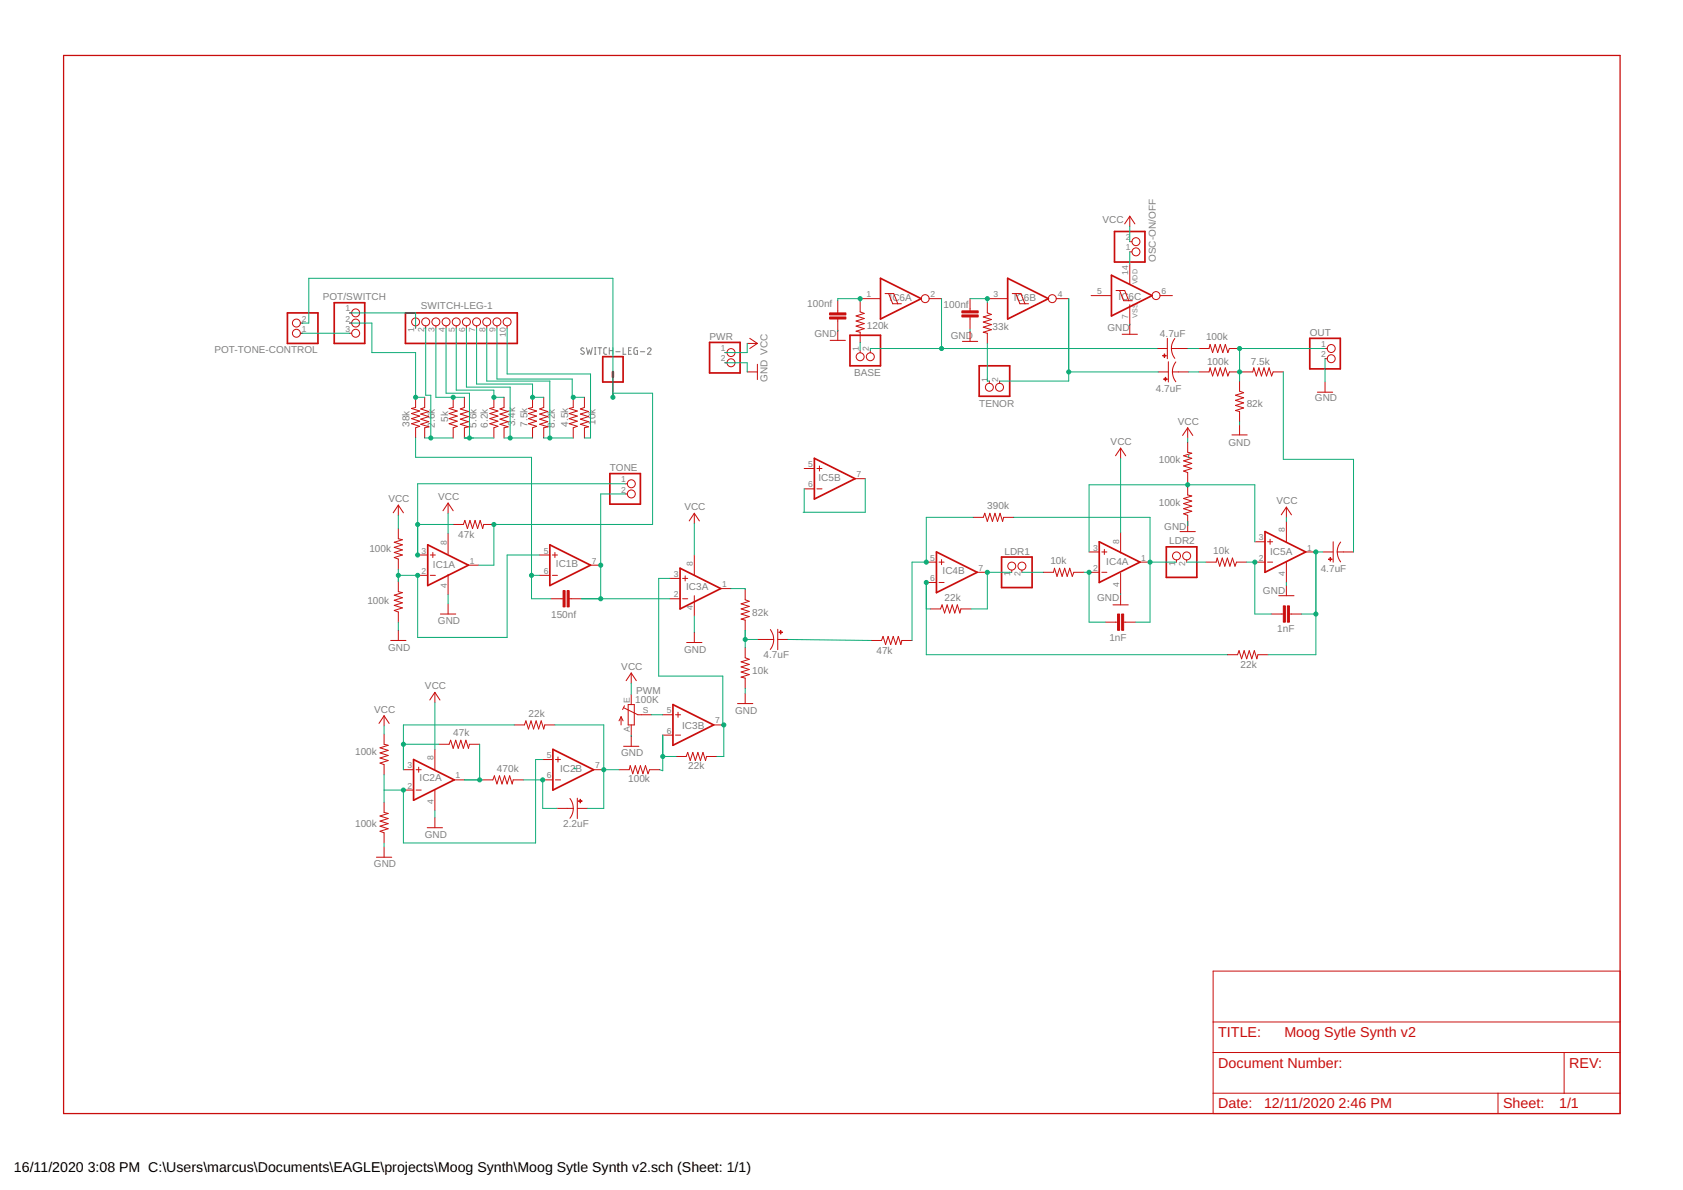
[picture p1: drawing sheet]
<svg xmlns="http://www.w3.org/2000/svg" width="420mm" height="297mm" viewBox="0 0 420 297" stroke-linecap="round" stroke-linejoin="round" font-family="sans-serif">
<g fill="none" stroke="#808080" stroke-width=".25">
<path d="M145.8 87l-.6-.2-.2 .4 .7 .6a.44 .44 0 0 1-.1 .7 .44 .44 0 0 1-.6-.3M146.4 86.8l.4 1.6 .3-1 .4 1 .4-1.6M148.4 88.4h.4M148.4 86.8h.4M148.6 86.8v1.6M149.3 86.8h.9M149.7 86.8v1.6M151.5 86.8h-.5l-.3 .4 .1 1 .2 .2h.5M152.1 86.8v1.6M152.1 87.5h.9M153 86.8v1.6M153.7 87.8h1.1"/>
<path d="M155.6 86.8v1.6h.7M156.9 87.5h.5M157.6 86.8h-.7v1.6h.7M159.2 86.8h-.7l-.2 .2v1.1l.2 .3h.7v-.9h-.3M159.9 87.8h1.1M161.6 87.2a.44 .44 0 0 1 .7-.4 .44 .44 0 0 1 .1 .7l-.8 .9h.9"/>
</g>
<g fill="none" stroke="#c90d0c" stroke-width=".42">
<path d="M278.2 57.8h7.6v7.6h-7.6zM71.8 78.1h7.6v7.6h-7.6zM83.4 75.6h7.7v10.1h-7.7zM101.2 78.1h27.9v7.6h-27.9zM219.8 69.5l10.2 5-10.2 5.1zM251.6 69.5l10.1 5-10.1 5.1zM277.5 68.7l10.1 5.1-10.1 5.1zM150.5 89h5.1v6.4h-5.1zM177.1 85.5h7.7v7.6h-7.7zM212.2 83.7h7.6v7.6h-7.6zM244.5 91.3h7.6v7.6h-7.6zM327 84.5h7.6v7.6h-7.6z"/>
<path d="M152.3 118.2h7.6v7.6h-7.6zM203.3 114.4l10.2 5.1-10.2 5.1zM106.8 136l10.1 5.1-10.1 5.1zM137.3 136l10.1 5.1-10.1 5.1zM233.8 137.8l10.1 5.1-10.1 5zM250 139h7.7v7.7h-7.7zM274.4 135.2l10.2 5.1-10.2 5.1zM291.2 136.5h7.6v7.6h-7.6zM315.8 132.7l10.2 5.1-10.2 5.1zM169.8 141.8l10.1 5.1-10.1 5.1zM168 175.9l10.2 5.1-10.2 5zM103.3 189.6l10.1 5.1-10.1 5z"/>
<path d="M138 187l10.2 5.1-10.2 5.1z"/>
</g>
<g fill="none" stroke="#c90d0c" stroke-width=".25">
<path d="M282 54v2.5M282 54l1.3 1.9M282 54l-1.2 1.9M87.2 78.1h.6M209.1 75.1v3M209.1 79.6v5.4M214.7 74.5h5.1M214.7 75.3v2.6l1.1 .3-2.1 .7 2.1 .6-2.1 .6 2.1 .7-2.1 .6 2.1 .6-2.1 .7 1 .2v2.6M221 73.3h2.1l1 2.5M221.8 73.3l1.1 2.5h2.1M231.9 74.5h3.2M242.2 74.5v3.1"/>
<path d="M242.2 79.1v3.1M246.5 74.5h5.1M246.5 75.6v2.5l1 .4-2 .6 2 .7-2 .6 2 .6-2 .7 2 .6-2 .6 1 .3v2.5M252.7 73.3h2.2l1 2.5M253.6 73.3l1 2.5h2.2M263.7 74.5h3.1M272.4 73.8h5.1M278.6 72.5h2.2l1 2.6M279.5 72.5l1 2.6h2.2M282 65.9v5.1M282 76.1v7.3M282 62.9h.6"/>
<path d="M282 60.3h.6M289.6 73.8h3.1M75 80.6h.6M75 83.2h.6M87.2 80.6h.6M87.2 83.2h.6M103.8 99.2v2.5l-1.1 .3 2.1 .6-2.1 .6 2.1 .7-2.1 .6 2.1 .6-2.1 .7 2.1 .6-1 .4v2.5M103.8 81.3v.6M106 99.2v2.5l-1 .4 2 .6-2 .7 2 .6-2 .6 2 .7-2 .6 2 .6-1 .3v2.5M106.3 81.3v.6M108.8 81.3v.6M111.4 81.3v.6"/>
<path d="M113.1 99.2v2.5l-1 .3 2.1 .6-2.1 .6 2.1 .7-2.1 .6 2.1 .6-2.1 .7 2.1 .6-1.1 .4v2.5M113.9 81.3v.6M115.9 99.2v2.5l-1 .4 2 .6-2 .7 2 .6-2 .6 2 .7-2 .6 2 .6-1 .3v2.5M116.4 81.3v.6M119 81.3v.6M121.5 81.3v.6M123.3 99.2v2.5l-1 .3 2 .6-2 .6 2 .7-2 .6 2 .6-2 .7 2 .6-1 .4v2.5M124.1 81.3v.6M125.8 99.2v2.5l-1 .4 2.1 .6-2.1 .7 2.1 .6-2.1 .6 2.1 .7-2.1 .6 2.1 .6-1.1 .3v2.5M126.6 81.3v.6M132.9 99.2v2.5l-1 .3 2.1 .6-2.1 .6 2.1 .7-2.1 .6 2.1 .6-2.1 .7 2.1 .6-1.1 .4v2.5M135.7 99.2v2.5l-1 .4 2.1 .6-2.1 .7 2.1 .6-2.1 .6 2.1 .7-2.1 .6 2.1 .6-1.1 .3v2.5"/>
<path d="M143.1 99.2v2.5l-1 .3 2 .6-2 .6 2 .7-2 .6 2 .6-2 .7 2 .6-1 .4v2.5M145.9 99.2v2.5l-1 .4 2 .6-2 .7 2 .6-2 .6 2 .7-2 .6 2 .6-1 .3v2.5M153 94.1v5.1M181 88h.5M181 90.6h.5M186.5 92.8h2.6M186.5 85.7h2.6M187.2 84.5l1.9 1.2M189.1 85.7l-1.9 1.3M189.1 90.9v3.8M207.2 85h3.9M214.7 87.5v.6"/>
<path d="M217.3 87.5v.6M240.3 85.2h3.8M242.2 82.7v2.5M247 95.1v.6M249.5 95.1v.6M280.1 83.4h3.9M288.9 87h2.5M289.1 92.8h2.6M291.4 84.5v5M291.7 90.3v5.1M292.4 87l.4 1.5 .5 1M292.4 87h4.1"/>
<path d="M292.7 92.8l.3 1.6 .5 .9M292.7 92.8h4.1M293.3 84.5l-.7 1.4-.2 1.1M293.5 90.3l-.7 1.5-.1 1M299.3 87h2.5l.3-1 .6 2 .7-2 .6 2 .6-2 .7 2 .6-2 .6 2 .4-1h2.6M299.3 92.8h2.5l.3-1 .6 2.1 .7-2.1 .6 2.1 .6-2.1 .7 2.1 .6-2.1 .6 2.1 .4-1.1h2.6M309.5 95.1v2.5l1 .4-2.1 .7 2.1 .6-2.1 .6 2.1 .7-2.1 .6 2.1 .6-2.1 .7 1.1 .2v2.6M310.2 92.8h2.6l.2-1 .6 2.1 .7-2.1 .6 2.1 .7-2.1 .6 2.1 .6-2.1 .7 2.1 .3-1.1h2.6M328.9 97.9h3.8M330.8 87h.6M330.8 95.4v2.5M330.8 89.5h.6"/>
<path d="M200.8 116.9h2.5M203.9 116.9h1.3M204.6 116.3v1.3M213.5 119.5h2.5M279.8 111.9v2.5M279.8 111.9l1.2 1.9M279.8 111.9l-1.3 1.9M296.5 110.3v2.6l1 .2-2 .7 2 .6-2 .6 2 .7-2 .6 2 .6-2 .7 1 .4v2.5M296.5 106.8v2.5M296.5 106.8l1.3 1.9M296.5 106.8l-1.3 1.9M307.6 108.6h3.8"/>
<path d="M309.5 106v2.6M99.4 131.9v2.6l1.1 .2-2.1 .7 2.1 .6-2.1 .6 2.1 .7-2.1 .6 2.1 .6-2.1 .7 1 .4v2.5M99.4 126.1v2.5M99.4 126.1l1.3 1.9M99.4 126.1l-1.2 1.9M104.3 138.5h2.5M107.4 138.5h1.3M108.1 137.9v1.3M111.9 125.6v2.5M111.9 133.2v5.1M111.9 125.6l1.2 1.9M111.9 125.6l-1.3 1.9"/>
<path d="M113.1 130.9h2.6l.4-1 .6 2 .6-2 .7 2 .6-2 .6 2 .7-2 .6 2 .3-1h2.5M134.7 138.5h2.6M137.9 138.5h1.3M138.5 137.9v1.3M156.1 120.8h.5M156.1 123.3h.5M173.3 128.1v2.6M173.3 138.5v5.1M173.3 128.1l1.3 1.9M173.3 128.1l-1.2 1.9M200.8 122h2.5M203.9 122h1.3"/>
<path d="M235.1 139.7v1.2M242.9 129.1h2.6l.4-1 .6 2.1 .6-2.1 .7 2.1 .6-2.1 .6 2.1 .7-2.1 .6 2.1 .2-1.1h2.6M271.9 137.8h2.5M275.1 137.8h1.2M275.7 137.1v1.3M279.8 132.9v5.1M293.7 139.8v.5M294.6 132.7h3.8M296.2 139.8v.5M296.5 121v2.5l1 .3-2 .6 2 .7-2 .6 2 .6-2 .7 2 .6-2 .6 1 .4v4.1M313.3 135.2h2.5M316.4 135.2h1.3"/>
<path d="M317.1 134.6v1.3M321.1 126.6v2.5M321.1 130.2v5M321.1 126.6l1.3 1.9M321.1 126.6l-1.2 1.9M326 137.8h2.5M330.3 137.8h2.5M332.8 135.2v5.1M333.8 137.8l.2 1 .7 1.5M333.8 137.8h4.1M334.7 135.3l-.6 .9-.3 1.6M97.5 159.9h3.8"/>
<path d="M99.4 145.1v2.6l1.1 .2-2.1 .7 2.1 .6-2.1 .6 2.1 .7-2.1 .6 2.1 .6-2.1 .7 1 .4v2.5M99.4 157.3v2.6M104.3 143.6h2.5M107.4 143.6h1.3M110 153.3h3.8M111.9 143.4v5M111.9 150.7v2.6M116.9 141.1h2.6M134.7 143.6h2.6M137.5 149.5h3.1M137.9 143.6h1.3M142.1 149.5h3"/>
<path d="M147.4 141.1h2.6M167.2 149.5h2.6M167.2 144.4h2.6M170.4 149.5h1.3M170.4 144.4h1.3M171 143.7v1.3M173.3 148.7v5.1M173.3 157.8v2.6M179.9 146.9h2.6M186 147.2v2.5l1 .4-2 .6 2 .7-2 .6 2 .6-2 .7 2 .6-2 .6 1 .3v2.5M189.1 159.6h4M192.3 157.1l.7 1.5 .1 1"/>
<path d="M193.2 159.6l-.4 1.6-.5 .9M194.2 157.1v5.1M194.2 159.6h2.5M217.5 159.9h2.6l.4-1 .6 2 .6-2 .7 2 .6-2 .6 2 .7-2 .6 2 .2-1h2.6M231.2 140.3h2.6M231.2 145.4h2.6M232.3 152h2.5l.4-1 .6 2 .7-2 .6 2 .6-2 .7 2 .6-2 .6 2 .3-1h2.5M234.4 140.3h1.3M234.4 145.4h1.3M243.9 142.9h2.6M252.6 142.3v.6M255.1 142.3v.6"/>
<path d="M260.5 142.9h2.5l.2-1.1 .7 2.1 .6-2.1 .7 2.1 .6-2.1 .6 2.1 .7-2.1 .6 2.1 .4-1h2.5M271.9 142.9h2.5M275.1 142.9h1.2M275.9 155.3h3.1M277.9 151h3.8M279.8 143.1v5.1M279.8 148.4v2.6M280.5 155.3h3.1M284.6 140.3h2.5M301.1 140.3h2.5l.3-1 .6 2 .6-2 .7 2 .6-2 .6 2 .7-2 .6 2 .4-1h2.5M313.3 140.3h2.5M316.4 140.3h1.3"/>
<path d="M317.3 153.3h3.1M319.2 148.7h3.8M321.1 140.3v5.1M321.1 146.2v2.5M321.9 153.3h3.1M95.9 178.7v2.5M95.9 178.7l1.3 1.9M95.9 178.7l-1.3 1.9M108.6 172.8v2.6M108.6 172.8l1.2 1.9M108.6 172.8l-1.3 1.9M155 178.9v2.1"/>
<path d="M155 178.9l-.5 1M155 178.9l.6 1M155.7 176.7l3.5 1.7h3.5M155.9 176.2l-.5 .9M156.8 175.9h1.5v5.1h-1.5zM157.6 168v2.5M157.6 173.3v2.6M157.6 168l1.3 1.9M157.6 168l-1.3 1.9M165.5 178.4h2.5M168.6 178.4h1.3M169.3 177.8v1.2"/>
<path d="M171.4 160.4h3.8M184.1 175.6h3.8M186 161.6v2.6l1 .4-2 .6 2 .6-2 .7 2 .6-2 .6 2 .7-2 .6 1 .3v2.5M186 173.1v2.5M306.4 163.4h2.5l.4-1 .7 2 .6-2 .6 2 .7-2 .6 2 .6-2 .7 2 .2-1h2.6M95.9 183.2v2.6l1 .2-2 .7 2 .6-2 .6 2 .7-2 .6 2 .6-2 .7 1 .4v2.5M100.7 192.1h2.6M100.7 197.2h2.6M103.9 192.1h1.3M103.9 197.2h1.3M104.5 191.5v1.3M108.6 187v5.1"/>
<path d="M108.6 197.2v5.1M109.6 185.8h2.5l.4-1 .6 2 .7-2 .6 2 .6-2 .7 2 .6-2 .6 2 .3-1h2.5M113.4 194.7h2.5M120.5 194.7h2.5l.4-1 .7 2 .6-2 .6 2 .7-2 .6 2 .6-2 .7 2 .2-1h2.6M128.4 181h2.5l.4-1.1 .6 2.1 .7-2.1 .6 2.1 .6-2.1 .7 2.1 .6-2.1 .6 2.1 .3-1h2.5M135.5 194.7h2.5M135.5 189.6h2.5M138.7 194.7h1.2M138.7 189.6h1.2M139.3 189v1.2M142.3 199.3l.7 1.4 .1 1.1M144.1 199.2v5.1"/>
<path d="M148.2 192.1h2.5M154.5 192.1h2.6l.2-1 .7 2 .6-2 .6 2 .7-2 .6 2 .6-2 .7 2 .4-1h2.5M155.7 186.3h3.8M157.6 181v2.5M157.6 183.7v2.6M165.5 183.5h2.5M168.6 183.5h1.3M168.8 188.8h2.5l.4-1 .6 2 .7-2 .6 2 .6-2 .7 2 .6-2 .6 2 .3-1h2.5M178.2 181h2.5M94 214h3.8M95.9 200.3v2.5l1 .3-2 .6 2 .6-2 .7 2 .6-2 .6 2 .7-2 .6 1 .4v2.5M95.9 211.4v2.6"/>
<path d="M106.7 206.6h3.8M108.6 204.1v2.5M139 201.8h4.1M143.1 201.8l-.3 1.5-.5 1M144.1 201.8h2.6M302.9 242.4h101.6v35.6h-101.6zM302.9 255.1h101.6M302.9 262.7h101.6M302.9 272.9h101.6M374 272.9v5.1M390.5 262.7v10.2"/>
<circle cx="88.8" cy="78.1" r=".99"/>
<circle cx="231" cy="74.5" r=".99"/>
<circle cx="262.7" cy="74.5" r=".99"/>
<circle cx="283.6" cy="62.9" r=".99"/>
<circle cx="283.6" cy="60.3" r=".99"/>
<circle cx="288.6" cy="73.8" r=".99"/>
<circle cx="74" cy="83.2" r=".99"/>
<circle cx="74" cy="80.6" r=".99"/>
<circle cx="88.8" cy="80.6" r=".99"/>
<circle cx="88.8" cy="83.2" r=".99"/>
<circle cx="103.8" cy="80.3" r=".99"/>
<circle cx="106.3" cy="80.3" r=".99"/>
<circle cx="108.8" cy="80.3" r=".99"/>
<circle cx="111.4" cy="80.3" r=".99"/>
<circle cx="113.9" cy="80.3" r=".99"/>
<circle cx="116.4" cy="80.3" r=".99"/>
<circle cx="119" cy="80.3" r=".99"/>
<circle cx="121.5" cy="80.3" r=".99"/>
<circle cx="124.1" cy="80.3" r=".99"/>
<circle cx="126.6" cy="80.3" r=".99"/>
<circle cx="182.5" cy="88" r=".99"/>
<circle cx="182.5" cy="90.6" r=".99"/>
<circle cx="214.7" cy="89" r=".99"/>
<circle cx="217.3" cy="89" r=".99"/>
<circle cx="247" cy="96.7" r=".99"/>
<circle cx="249.5" cy="96.7" r=".99"/>
<circle cx="332.3" cy="89.5" r=".99"/>
<circle cx="332.3" cy="87" r=".99"/>
<circle cx="157.6" cy="120.8" r=".99"/>
<circle cx="157.6" cy="123.3" r=".99"/>
<circle cx="293.7" cy="138.8" r=".99"/>
<circle cx="296.2" cy="138.8" r=".99"/>
<circle cx="252.6" cy="141.3" r=".99"/>
<circle cx="255.1" cy="141.3" r=".99"/>
</g>
<g fill="#c90d0c" stroke="#c90d0c" stroke-width=".25">
<path d="M141.6 147.4h.5v4.1h-.5z"/>
<path d="M140.6 147.4h.5v4.1h-.5z"/>
<path d="M144.8 199.5h.1v.9h-.1z"/>
<path d="M144.4 199.9h.9v.1h-.9z"/>
<path d="M194.8 157.4h.2v.9h-.2z"/>
<path d="M194.5 157.8h.8v.1h-.8z"/>
<path d="M280 153.3h.5v4h-.5z"/>
<path d="M279 153.3h.5v4h-.5z"/>
<path d="M321.4 151.2h.5v4.1h-.5z"/>
<path d="M320.4 151.2h.5v4.1h-.5z"/>
<path d="M332 139.1h.2v.9h-.2z"/>
<path d="M331.7 139.5h.8v.2h-.8z"/>
<path d="M207.1 78.1h4.1v.5h-4.1z"/>
<path d="M207.1 79.1h4.1v.5h-4.1z"/>
<path d="M290.6 88.3h.2v.9h-.2z"/>
<path d="M290.3 88.7h.8v.2h-.8z"/>
<path d="M290.9 94.2h.1v.9h-.1z"/>
<path d="M290.5 94.6h.9v.1h-.9z"/>
<path d="M240.1 77.6h4.1v.5h-4.1z"/>
<path d="M240.1 78.6h4.1v.5h-4.1z"/>
</g>
<path d="M153 92.8v1.3" fill="none" stroke="#c90d0c" stroke-width=".61"/>
<path d="M15.9 13.8h388.6v264.2h-388.6z" fill="none" stroke="#c90d0c" stroke-width=".32"/>
<g fill="none" stroke="#0dab76" stroke-width=".25">
<path d="M282 56.5v3.8M87.2 78.1h16.6v3.8M209.1 75.1v-.6h5.6v.8M235.1 74.5v12.5M242.2 74.5h4.3v1.1M266.8 74.5v20.6h-17.3M282 62.9v3M75.3 80.6h1.8v-11.1h75.9v29.7M75.3 83.2h11.9M87.2 80.6h5.6v7.4h11v11.2h2.2M106 81.9h.3v16.8h1.2v10.6M108.8 81.9v17.3h7.1"/>
<path d="M111.4 81.9v16.2h5.8v11.2M113.9 81.9v15.5h9.4v1.8h2.5M116.4 81.9v14.7h11v12.7M119 81.9v14h13.9v3.3h2.8M121.5 81.9v13.2h15.8v14.2M124.1 81.9v12.7h18.8v4.6h3M126.6 81.9v11.4h20.8v16h-1.5M153 98.1h9.9v32.8h-39.6v10.2h-3.8M181 90.6h5.5v2.2M186.5 85.7v2.3h-5.5M209.1 82.4v.3M214.7 85.5v2"/>
<path d="M242.2 82.2v.5M246.5 85.7v9.4h.5M266.8 92.8h22.3M282 80.9v.3M288.9 87h-71.6v.5M296.5 87h2.8M296.8 92.8h2.5M309.5 92.8h.7M320.4 92.8v21.9h17.5v23.1M330.8 87h-21.3v8.1M330.8 89.5v5.9M103.8 109.3v4.9h28.9v35.3h4.8"/>
<path d="M106 109.3h7.1M115.9 109.3h7.4M125.8 109.3h7.1M135.7 109.3h7.4M216 119.5v8.4h-15.5M279.8 114.4v18.5M296.5 109.3v1M296.8 113.6v.6M309.5 105.3v.7M99.4 128.6v3.3M104.3 130.9h8.8M111.9 128.1v5.1"/>
<path d="M134.7 138.5h-8.1v20.6h-22.3v-15.5h-4.9M156.1 120.8h-51.8v17.7M156.1 123.3h-6.1v26.2M173.3 130.7v7.8M200.8 122v5.9M242.9 129.1h-11.7v11.2h-3.5v19.6M253.1 129.1h34v26.2h-3.5M296.5 120.5v.5M296.5 130.2v1M313.3 135.2v-14.2h-41.4v16.8M321.1 129.1v1.1M330.3 137.8h-1.8v25.6h-11.9"/>
<path d="M99.4 142.1v3M99.4 155.3v2M111.9 148.4v2.3M132.7 143.6h2M145.1 149.5h22.1M167.2 144.4h-2.8v24.4h16v12.2h.3v7.8h-1.8M173.3 153.8v4M182.5 146.9h3.5v.3M186 157.3v4.3M186 159.6h3.1M196.7 159.6l20.8 .3M231.2 145.4v18h75.2"/>
<path d="M231.2 152h1.1M252.6 142.9h-6.1v9.1h-4.1M255.1 142.9h5.4M270.6 142.9h1.3v12.4h4M279.8 148.2v.2M287.1 140.3h6.6M296.2 140.3h4.9M311.2 140.3h2.1v13h4M321.1 145.4v.8M325 153.3h3.5M108.6 175.4v11.6M157.6 170.5v2.8"/>
<path d="M162.7 178.4h2.8M186 171.8v1.3M95.9 181.2v2M95.9 193.4v6.9M100.7 185.8h8.9M115.9 194.7h4.6M119.7 185.8v8.9M128.4 181h-27.7v11.1M130.7 194.7h4.8v7.1h3.5M135.5 189.6h-1.8v20.8h-33v-13.2h-4.8M138.5 181h12.2v20.8h-4M143.4 191.6v.3h.5"/>
<path d="M150.7 192.1h3.8M157.6 183.5v.2M165.5 183.5v8.9l-.8-.3M165.5 188.8h3.3M95.9 210.4v1M108.6 202.3v1.8"/>
</g>
<g fill="#0dab76" stroke="#0dab76" stroke-width=".25">
<circle cx="104.3" cy="130.9" r=".51"/>
<circle cx="104.3" cy="138.5" r=".51"/>
<circle cx="99.4" cy="143.6" r=".51"/>
<circle cx="104.3" cy="143.6" r=".51"/>
<circle cx="150" cy="149.5" r=".51"/>
<circle cx="150" cy="141.1" r=".51"/>
<circle cx="100.7" cy="197.2" r=".51"/>
<circle cx="100.7" cy="185.8" r=".51"/>
<circle cx="119.7" cy="194.7" r=".51"/>
<circle cx="135.5" cy="194.7" r=".51"/>
<circle cx="150.7" cy="192.1" r=".51"/>
<circle cx="165.5" cy="188.8" r=".51"/>
<circle cx="180.7" cy="181" r=".51"/>
<circle cx="186" cy="159.6" r=".51"/>
<circle cx="231.2" cy="140.3" r=".51"/>
<circle cx="231.2" cy="145.4" r=".51"/>
<circle cx="287.1" cy="140.3" r=".51"/>
<circle cx="271.9" cy="142.9" r=".51"/>
<circle cx="296.5" cy="121" r=".51"/>
<circle cx="313.3" cy="140.3" r=".51"/>
<circle cx="328.5" cy="153.3" r=".51"/>
<circle cx="328.5" cy="137.8" r=".51"/>
<circle cx="214.7" cy="74.5" r=".51"/>
<circle cx="235.1" cy="87" r=".51"/>
<circle cx="246.5" cy="74.5" r=".51"/>
<circle cx="266.8" cy="92.8" r=".51"/>
<circle cx="309.5" cy="92.8" r=".51"/>
<circle cx="309.5" cy="87" r=".51"/>
<circle cx="127.4" cy="109.3" r=".51"/>
<circle cx="137.3" cy="109.3" r=".51"/>
<circle cx="143.1" cy="99.2" r=".51"/>
<circle cx="123.3" cy="130.9" r=".51"/>
<circle cx="153" cy="99.2" r=".51"/>
<circle cx="132.7" cy="143.6" r=".51"/>
<circle cx="117.2" cy="109.3" r=".51"/>
<circle cx="113.1" cy="99.2" r=".51"/>
<circle cx="103.8" cy="99.2" r=".51"/>
<circle cx="123.3" cy="99.2" r=".51"/>
<circle cx="132.9" cy="99.2" r=".51"/>
<circle cx="107.5" cy="109.3" r=".51"/>
<circle cx="246.5" cy="142.9" r=".51"/>
</g>
<g font-size="3.6" fill="#c90d0c">
<text x="304.1" y="258.9">TITLE:</text>
<text x="320.6" y="258.9">Moog Sytle Synth v2</text>
<text x="304.1" y="266.5">Document Number:</text>
<text x="391.8" y="266.5">REV:</text>
<text x="304.1" y="276.7">Date:</text>
<text x="315.6" y="276.7">12/11/2020</text>
<text x="334.2" y="276.7">2:46 PM</text>
<text x="375.2" y="276.7">Sheet:</text>
<text x="389.2" y="276.7">1/1</text>
</g>
<g font-size="3.5">
<text x="3.5" y="292.5">16/11/2020</text>
<text x="21.9" y="292.5">3:08 PM C:\Users\marcus\Documents\EAGLE\projects\Moog Synth\Moog Sytle Synth v2.sch (Sheet: 1/1)</text>
</g>
<g font-size="2.5" fill="#808080">
<text x="275.2" y="55.7">VCC</text>
<text x="288.5" y="65.4" transform="rotate(-90 288.5 65.4)">OSC-ON/OFF</text>
<text x="80.6" y="74.9">POT/SWITCH</text>
<text x="105.1" y="77.2">SWITCH-LEG-1</text>
<text x="201.5" y="76.7">100nf</text>
<text x="222.1" y="75.2">IC6A</text>
<text x="235.6" y="77">100nf</text>
<text x="253.1" y="75.2">IC6B</text>
<text x="279.2" y="74.9">IC6C</text>
<text x="216.4" y="82.2">120k</text>
<text x="247.8" y="82.4">33k</text>
<text x="276.4" y="82.7">GND</text>
<text x="327" y="83.8">OUT</text>
<text x="53.5" y="88.1">POT-TONE-CONTROL</text>
<text x="177.1" y="84.8">PWR</text>
<text x="203.3" y="84.2">GND</text>
<text x="237.3" y="84.7">GND</text>
<text x="289.6" y="84.1">4.7uF</text>
<text x="301.1" y="85">100k</text>
<text x="191.6" y="95.4" transform="rotate(-90 191.6 95.4)">GND VCC</text>
<text x="213.2" y="94">BASE</text>
<text x="301.3" y="91">100k</text>
<text x="312.3" y="91">7.5k</text>
<text x="244.4" y="101.6">TENOR</text>
<text x="288.6" y="97.8">4.7uF</text>
<text x="311.2" y="101.7">82k</text>
<text x="328.3" y="100.2">GND</text>
<text x="102.2" y="106.5" transform="rotate(-90 102.2 106.5)">38k</text>
<text x="108.6" y="106.7" transform="rotate(-90 108.6 106.7)">2.6k</text>
<text x="111.9" y="105.3" transform="rotate(-90 111.9 105.3)">5k</text>
<text x="119" y="106.7" transform="rotate(-90 119 106.7)">5.6k</text>
<text x="121.8" y="106.8" transform="rotate(-90 121.8 106.8)">6.2k</text>
<text x="128.6" y="106.5" transform="rotate(-90 128.6 106.5)">3.4k</text>
<text x="131.7" y="106.5" transform="rotate(-90 131.7 106.5)">7.5k</text>
<text x="138.5" y="106.7" transform="rotate(-90 138.5 106.7)">8.2k</text>
<text x="141.8" y="106.5" transform="rotate(-90 141.8 106.5)">4.5k</text>
<text x="148.7" y="106" transform="rotate(-90 148.7 106)">10k</text>
<text x="294" y="106">VCC</text>
<text x="277.3" y="111.1">VCC</text>
<text x="306.7" y="111.4">GND</text>
<text x="152.3" y="117.6">TONE</text>
<text x="289.3" y="115.7">100k</text>
<text x="97" y="125.3">VCC</text>
<text x="109.4" y="124.8">VCC</text>
<text x="204.3" y="120.1">IC5B</text>
<text x="318.7" y="125.8">VCC</text>
<text x="170.9" y="127.4">VCC</text>
<text x="246.5" y="127.1">390k</text>
<text x="289.3" y="126.3">100k</text>
<text x="92.2" y="137.8">100k</text>
<text x="114.4" y="134.2">47k</text>
<text x="290.7" y="132.2">GND</text>
<text x="291.9" y="135.9">LDR2</text>
<text x="108.1" y="141.7">IC1A</text>
<text x="138.8" y="141.5">IC1B</text>
<text x="235.3" y="143.2">IC4B</text>
<text x="250.8" y="138.4">LDR1</text>
<text x="262.2" y="140.8">10k</text>
<text x="276.2" y="141">IC4A</text>
<text x="302.9" y="138.3">10k</text>
<text x="317.1" y="138.4">IC5A</text>
<text x="329.7" y="142.7">4.7uF</text>
<text x="171.3" y="147.3">IC3A</text>
<text x="235.8" y="150">22k</text>
<text x="273.9" y="150">GND</text>
<text x="315.3" y="148.2">GND</text>
<text x="91.7" y="150.7">100k</text>
<text x="109.3" y="155.8">GND</text>
<text x="137.6" y="154.2">150nf</text>
<text x="187.8" y="153.8">82k</text>
<text x="277" y="160">1nF</text>
<text x="318.9" y="157.7">1nF</text>
<text x="96.9" y="162.4">GND</text>
<text x="155.1" y="167.2">VCC</text>
<text x="170.8" y="162.9">GND</text>
<text x="190.6" y="164.3">4.7uF</text>
<text x="218.8" y="163.2">47k</text>
<text x="309.7" y="166.7">22k</text>
<text x="106.1" y="172.1">VCC</text>
<text x="158.8" y="173.2">PWM</text>
<text x="187.8" y="168.3">10k</text>
<text x="93.4" y="177.9">VCC</text>
<text x="131.9" y="178.9">22k</text>
<text x="158.6" y="175.4">100K</text>
<text x="183.5" y="178.2">GND</text>
<text x="113.1" y="183.7">47k</text>
<text x="170.3" y="182.1">IC3B</text>
<text x="88.7" y="188.6">100k</text>
<text x="155.1" y="188.8">GND</text>
<text x="171.8" y="191.9">22k</text>
<text x="104.8" y="195">IC2A</text>
<text x="124.1" y="192.6">470k</text>
<text x="139.8" y="192.8">IC2B</text>
<text x="156.8" y="195.2">100k</text>
<text x="88.7" y="206.3">100k</text>
<text x="106" y="209.1">GND</text>
<text x="140.6" y="206.5">2.2uF</text>
<text x="93.3" y="216.5">GND</text>
</g>
<g font-size="2.1" fill="#808080">
<text x="281.1" y="60">2</text>
<text x="281.1" y="62.5">1</text>
<text x="281.7" y="68.7" transform="rotate(-90 281.7 68.7)">14</text>
<text x="86.3" y="77.7">1</text>
<text x="216.3" y="74.2">1</text>
<text x="232.3" y="74.2">2</text>
<text x="248" y="74.2">3</text>
<text x="264.1" y="74.2">4</text>
<text x="273.9" y="73.4">5</text>
<text x="290" y="73.4">6</text>
<text x="75.4" y="82.8">1</text>
<text x="75.4" y="80.3">2</text>
<text x="86.3" y="80.3">2</text>
<text x="86.3" y="82.8">3</text>
<text x="103.4" y="82.9" transform="rotate(-90 103.4 82.9)">1</text>
<text x="105.9" y="82.9" transform="rotate(-90 105.9 82.9)">2</text>
<text x="108.5" y="82.9" transform="rotate(-90 108.5 82.9)">3</text>
<text x="111" y="82.9" transform="rotate(-90 111 82.9)">4</text>
<text x="113.6" y="82.9" transform="rotate(-90 113.6 82.9)">5</text>
<text x="116.1" y="82.9" transform="rotate(-90 116.1 82.9)">6</text>
<text x="118.6" y="82.9" transform="rotate(-90 118.6 82.9)">7</text>
<text x="121.2" y="82.9" transform="rotate(-90 121.2 82.9)">8</text>
<text x="123.7" y="82.9" transform="rotate(-90 123.7 82.9)">9</text>
<text x="281.7" y="79.6" transform="rotate(-90 281.7 79.6)">7</text>
<text x="126.3" y="84.1" transform="rotate(-90 126.3 84.1)">10</text>
<text x="180" y="87.6">1</text>
<text x="214.4" y="87.7" transform="rotate(-90 214.4 87.7)">1</text>
<text x="216.9" y="87.7" transform="rotate(-90 216.9 87.7)">2</text>
<text x="329.8" y="86.6">1</text>
<text x="329.8" y="89.2">2</text>
<text x="180" y="90.2">2</text>
<text x="246.6" y="95.3" transform="rotate(-90 246.6 95.3)">1</text>
<text x="249.2" y="95.3" transform="rotate(-90 249.2 95.3)">2</text>
<text x="201.8" y="116.6">5</text>
<text x="213.8" y="119.1">7</text>
<text x="155.1" y="120.4">1</text>
<text x="155.1" y="122.9">2</text>
<text x="201.8" y="121.7">6</text>
<text x="111.5" y="135.9" transform="rotate(-90 111.5 135.9)">8</text>
<text x="272.9" y="137.4">3</text>
<text x="279.4" y="135.7" transform="rotate(-90 279.4 135.7)">8</text>
<text x="314.3" y="134.9">3</text>
<text x="320.8" y="132.9" transform="rotate(-90 320.8 132.9)">8</text>
<text x="326.3" y="137.4">1</text>
<text x="105.3" y="143.3">2</text>
<text x="105.3" y="138.2">3</text>
<text x="117.3" y="140.7">1</text>
<text x="135.7" y="143.3">6</text>
<text x="135.7" y="138.2">5</text>
<text x="147.8" y="140.7">7</text>
<text x="173" y="141.3" transform="rotate(-90 173 141.3)">8</text>
<text x="232.2" y="140">5</text>
<text x="244.3" y="142.5">7</text>
<text x="252.2" y="143.8" transform="rotate(-90 252.2 143.8)">1</text>
<text x="254.8" y="143.8" transform="rotate(-90 254.8 143.8)">2</text>
<text x="272.9" y="142.5">2</text>
<text x="284.9" y="140">1</text>
<text x="293.4" y="141.3" transform="rotate(-90 293.4 141.3)">1</text>
<text x="295.9" y="141.3" transform="rotate(-90 295.9 141.3)">2</text>
<text x="314.3" y="140">2</text>
<text x="320.8" y="143.8" transform="rotate(-90 320.8 143.8)">4</text>
<text x="111.5" y="146.9" transform="rotate(-90 111.5 146.9)">4</text>
<text x="168.2" y="149.1">2</text>
<text x="168.2" y="144">3</text>
<text x="180.3" y="146.6">1</text>
<text x="232.2" y="145">6</text>
<text x="279.4" y="146.6" transform="rotate(-90 279.4 146.6)">4</text>
<text x="173" y="152.2" transform="rotate(-90 173 152.2)">4</text>
<text x="157.2" y="175.5" transform="rotate(-90 157.2 175.5)">E</text>
<text x="160.5" y="178.1">S</text>
<text x="166.5" y="178.1">5</text>
<text x="157.2" y="182.7" transform="rotate(-90 157.2 182.7)">A</text>
<text x="166.5" y="183.1">6</text>
<text x="178.5" y="180.6">7</text>
<text x="101.7" y="191.8">3</text>
<text x="108.2" y="189.8" transform="rotate(-90 108.2 189.8)">8</text>
<text x="136.5" y="189.2">5</text>
<text x="148.5" y="191.8">7</text>
<text x="101.7" y="196.8">2</text>
<text x="113.8" y="194.3">1</text>
<text x="136.5" y="194.3">6</text>
<text x="108.2" y="200.7" transform="rotate(-90 108.2 200.7)">4</text>
</g>
<g font-size="1.8" fill="#808080">
<text x="283.9" y="71" transform="rotate(-90 283.9 71)">VDD</text>
<text x="283.9" y="79.4" transform="rotate(-90 283.9 79.4)">VSS</text>
</g>
</svg>
